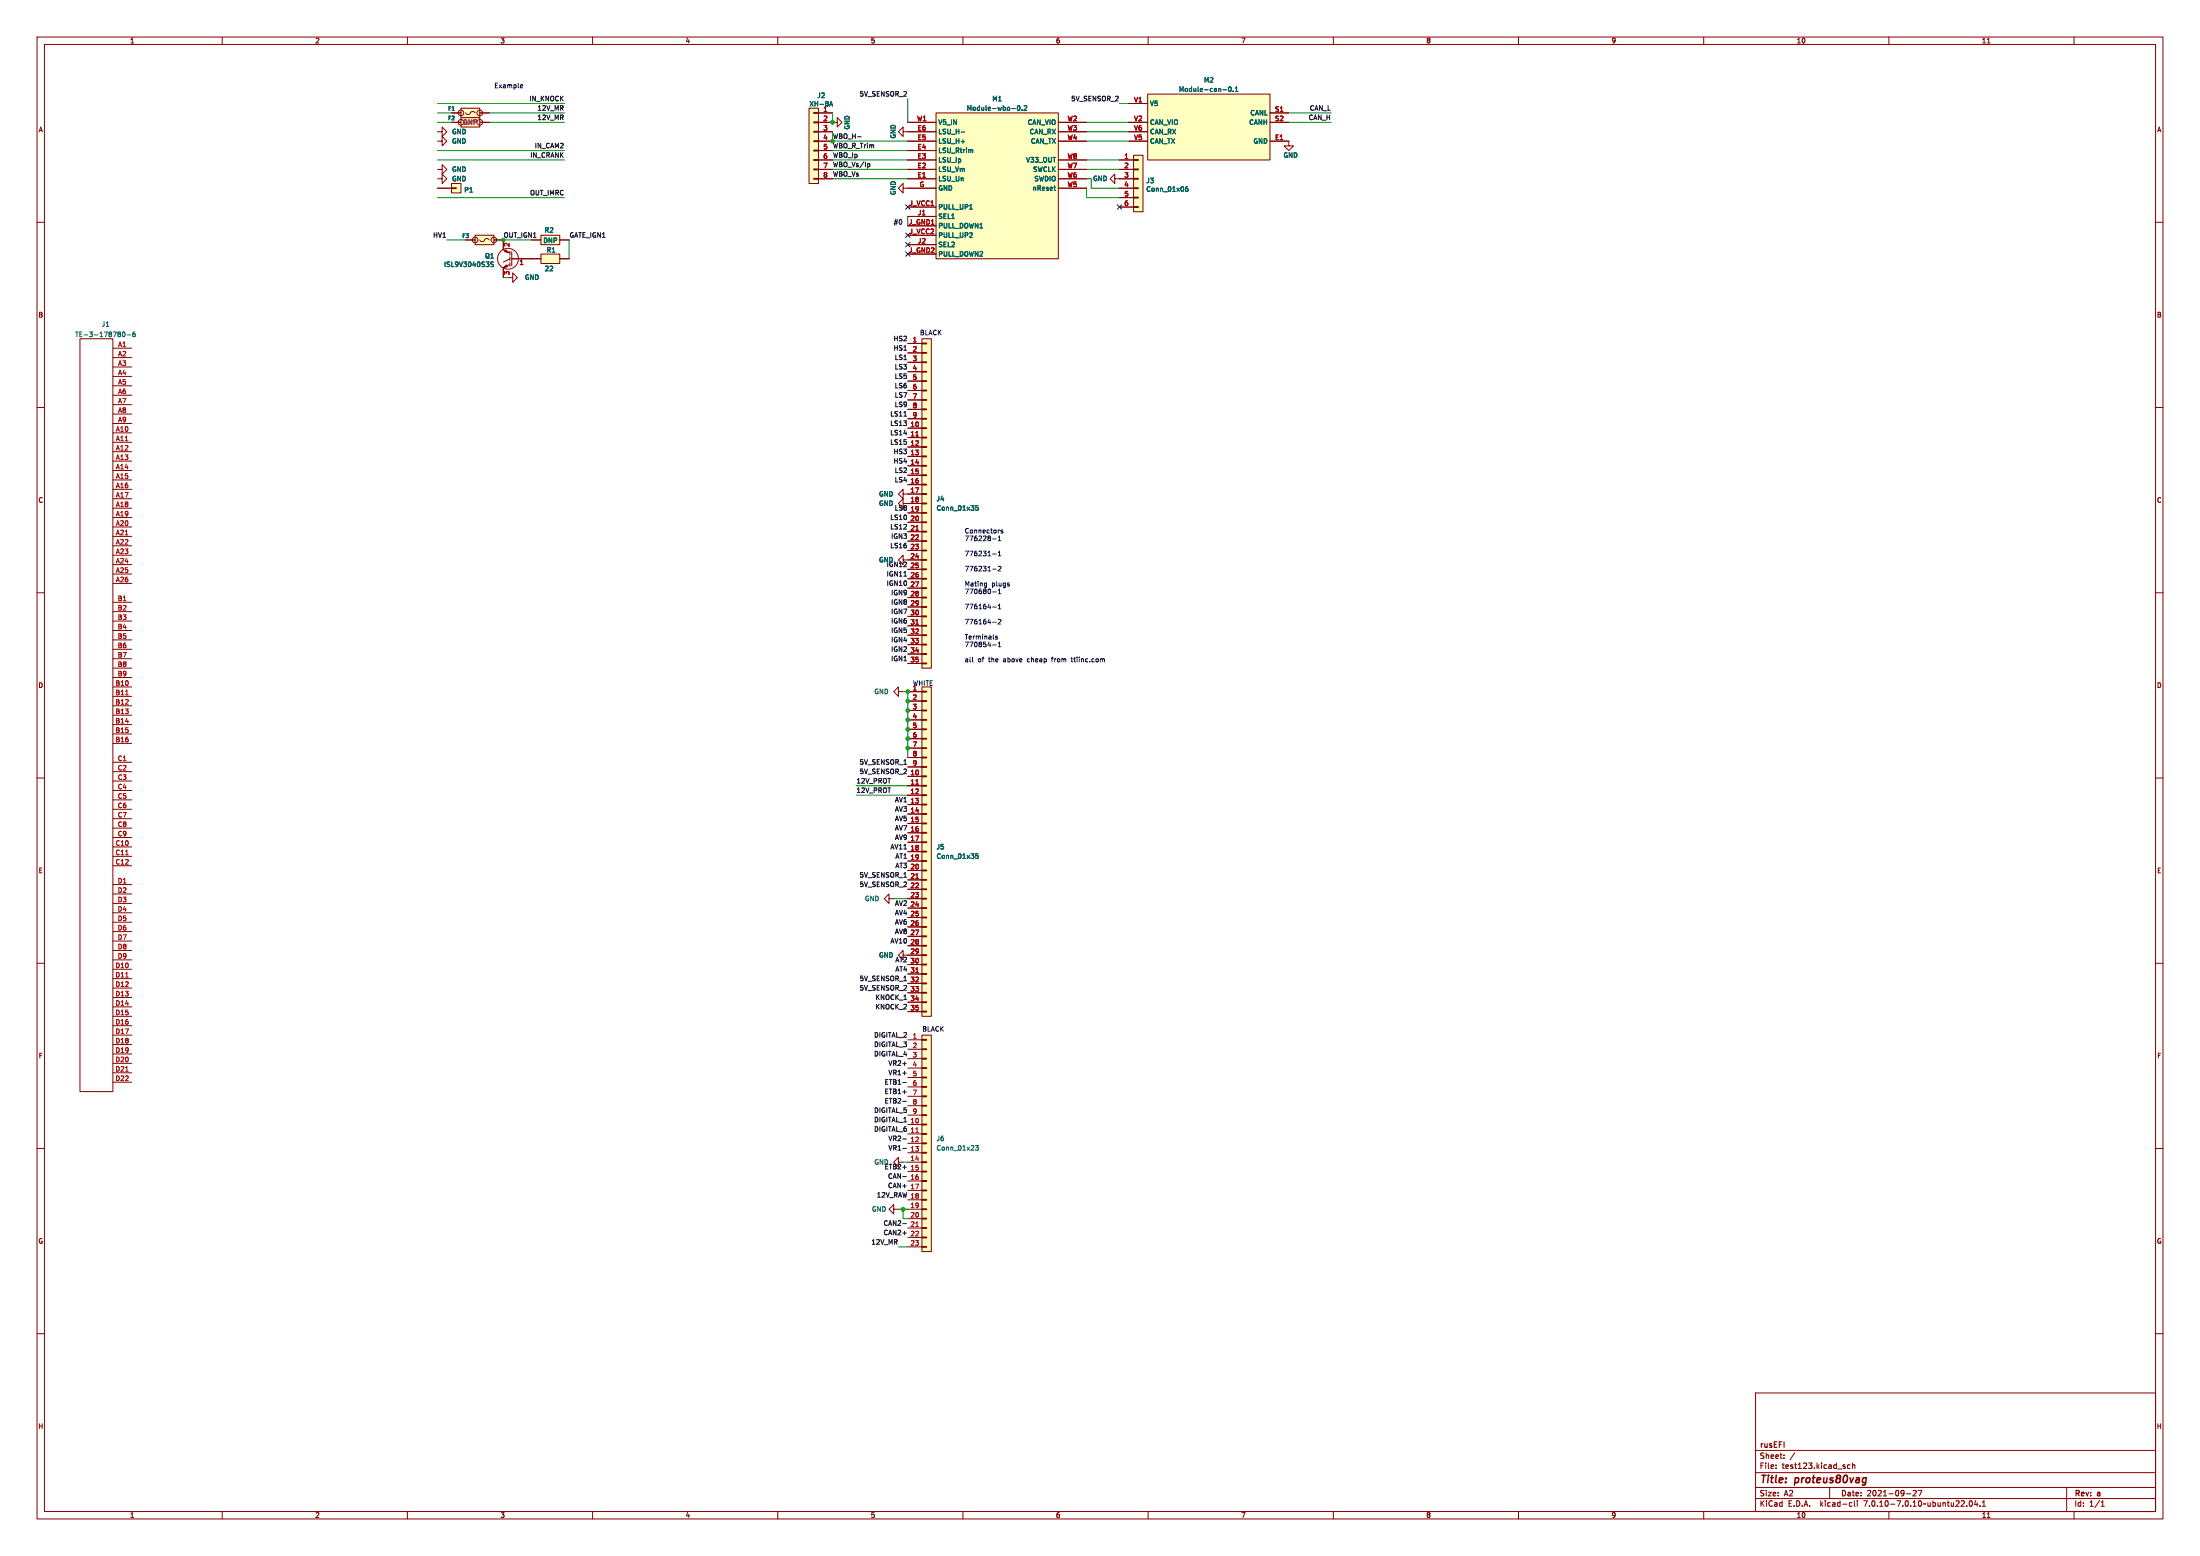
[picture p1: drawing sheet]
<svg xmlns="http://www.w3.org/2000/svg" width="594mm" height="420mm" viewBox="0 0 594 420" stroke-linecap="round" stroke-linejoin="round" font-family="sans-serif">
<g fill="none" stroke="#840000" stroke-width=".27">
<path d="M10 10h574v400h-574zM12 12h570v396h-570zM60 10v2M110 10v2M160 10v2M210 10v2M260 10v2M310 10v2M360 10v2M410 10v2M460 10v2M510 10v2"/>
<path d="M536.6 11.6h.7M560 10v2M118.1 35.6h1.3v-1.3l1.2 1.3-1.2 1.2v-1.2M118.1 38.1h1.3v-1.3l1.2 1.3-1.2 1.3v-1.3M121.9 30.5h2.6M121.9 33h2.6M124.5 29.2h5v2.6h-5zM124.5 31.8h5v2.5h-5zM125.7 30.5l.6 .4 .5-.1 .7-.7 .5 .1 .3 .3M129.5 30.5h2.6M129.5 33h2.6M218.4 29.2h2.6v20.3h-2.6z"/>
<path d="M219.7 38h1.3v.2h-1.3zM219.7 35.4h1.3v.3h-1.3zM219.7 32.9h1.3v.2h-1.3zM219.7 30.4h1.3v.2h-1.3zM221 33h5.1v1.3l1.2-1.3-1.2-1.2v1.2M221 30.5h3.8M221 35.6h3.8M221 38.1h3.8M243.8 35.6v1.2l-1.2-1.2 1.2-1.3v1.3h8.9M245.1 33h7.6M245.1 38.1h7.6M252.7 30.5h33v39.4h-33z"/>
<path d="M285.7 33h7.7M285.7 35.6h7.7M285.7 38.1h7.7M304.8 33h5.1M304.8 35.6h5.1M304.8 38.1h5.1M304.8 27.9h5.1M309.9 25.4h33v17.8h-33zM342.9 38.1h5.1v1.3h1.2l-1.2 1.2-1.3-1.2h1.3M342.9 30.5h5.1M342.9 33h5.1M10 60h2"/>
<path d="M118.1 48.3h1.3v-1.3l1.2 1.3-1.2 1.2v-1.2M118.1 45.7h1.3v-1.2l1.2 1.2-1.2 1.3v-1.3M118.1 50.8h3.8M121.9 50.7h1.3v.2h-1.3zM121.9 49.5h2.6v2.6h-2.6zM219.7 48.1h1.3v.3h-1.3zM219.7 45.6h1.3v.2h-1.3zM219.7 43.1h1.3v.2h-1.3zM219.7 40.5h1.3v.3h-1.3zM221 40.6h3.8M221 43.2h3.8M221 45.7h3.8"/>
<path d="M221 48.3h3.8M243.8 50.8v1.3l-1.2-1.3 1.2-1.3v1.3h8.9M245.1 40.6h7.6M245.1 43.2h7.6M245.1 45.7h7.6M245.1 48.3h7.6M245.1 58.4h7.6M245.1 55.9h7.6M285.7 43.2h7.7M285.7 45.7h7.7M285.7 48.3h7.7M285.7 50.8h7.7"/>
<path d="M301 48.3v1.2l-1.3-1.2 1.3-1.3v1.3h5.1M302.3 43.2h3.8M302.3 45.7h3.8M302.3 50.8h3.8M302.3 55.9h3.8M302.3 53.3h3.8M306.1 55.8h1.2v.2h-1.2zM306.1 53.2h1.2v.3h-1.2zM306.1 50.7h1.2v.2h-1.2zM306.1 48.1h1.2v.3h-1.2zM306.1 45.6h1.2v.2h-1.2zM306.1 43.1h1.2v.2h-1.2z"/>
<path d="M306.1 41.9h2.5v15.3h-2.5zM582 60h2M125.7 64.8h2.6M128.3 63.5h5v2.5h-5zM129.5 64.8l.7 .4 .4-.1 .7-.7h.5l.3 .4M133.3 64.8h2.6v2.5M135.9 67.4l1.8 .9M135.9 72.4v2.5M137.2 74.9h1.2v-1.2l1.3 1.2-1.3 1.3v-1.3M137.7 67.8v1M137.7 69.3v1.1M137.7 70.9v1"/>
<path d="M137.7 71.4l-1.8 .9M137.7 69.9l-1.8 .8M138.2 67.9v3.9M138.2 69.9h7.8M143.5 64.8h2.5M146 68.6h5.1v2.5h-5.1zM146 63.5h5.1v2.5h-5.1zM151.1 69.9h2.6M151.1 64.8h2.6M245.1 66h7.6M245.1 61h7.6M245.1 68.6h7.6"/>
<path d="M245.1 63.5h7.6M21.6 91.4h8.9v203.2h-8.9zM30.5 94h5.1M30.5 96.5h5.1M30.5 99.1h5.1M245.1 92.7h3.8M245.1 95.3h3.8M245.1 97.8h3.8M248.9 97.7h1.3v.2h-1.3zM248.9 95.1h1.3v.3h-1.3zM248.9 92.6h1.3v.2h-1.3zM248.9 91.4h2.6v88.9h-2.6z"/>
<path d="M10 110h2M30.5 116.8h5.1M30.5 119.4h5.1M30.5 101.6h5.1M30.5 104.1h5.1M30.5 106.7h5.1M30.5 109.2h5.1M30.5 111.8h5.1M30.5 114.3h5.1M245.1 115.6h3.8M245.1 118.1h3.8M245.1 100.3h3.8"/>
<path d="M245.1 102.9h3.8M245.1 105.4h3.8M245.1 108h3.8M245.1 110.5h3.8M245.1 113h3.8M248.9 118h1.3v.2h-1.3zM248.9 115.4h1.3v.3h-1.3zM248.9 112.9h1.3v.3h-1.3zM248.9 110.4h1.3v.2h-1.3zM248.9 107.8h1.3v.3h-1.3zM248.9 105.3h1.3v.2h-1.3zM248.9 102.7h1.3v.3h-1.3z"/>
<path d="M248.9 100.2h1.3v.3h-1.3zM582 110h2M30.5 121.9h5.1M30.5 124.5h5.1M30.5 127h5.1M30.5 129.5h5.1M30.5 132.1h5.1M30.5 134.6h5.1M30.5 137.2h5.1M30.5 139.7h5.1M243.8 135.9v-1.3l-1.2 1.3 1.2 1.3v-1.3h5.1M243.8 133.4v-1.3l-1.2 1.3 1.2 1.2v-1.2h5.1"/>
<path d="M245.1 120.7h3.8M245.1 123.2h3.8M245.1 125.7h3.8M245.1 128.3h3.8M245.1 130.8h3.8M245.1 138.4h3.8M248.9 138.3h1.3v.3h-1.3zM248.9 135.8h1.3v.2h-1.3zM248.9 133.2h1.3v.3h-1.3zM248.9 130.7h1.3v.2h-1.3zM248.9 128.1h1.3v.3h-1.3zM248.9 125.6h1.3v.3h-1.3z"/>
<path d="M248.9 123.1h1.3v.2h-1.3zM248.9 120.5h1.3v.3h-1.3zM10 160h2M30.5 142.2h5.1M30.5 144.8h5.1M30.5 147.3h5.1M30.5 149.9h5.1M30.5 152.4h5.1M30.5 154.9h5.1M30.5 157.5h5.1M243.8 151.1v-1.2l-1.2 1.2 1.2 1.3v-1.3h5.1M245.1 141h3.8"/>
<path d="M245.1 143.5h3.8M245.1 146.1h3.8M245.1 148.6h3.8M245.1 153.7h3.8M245.1 156.2h3.8M245.1 158.8h3.8M248.9 158.6h1.3v.3h-1.3zM248.9 156.1h1.3v.2h-1.3zM248.9 153.5h1.3v.3h-1.3zM248.9 151h1.3v.3h-1.3zM248.9 148.5h1.3v.2h-1.3zM248.9 145.9h1.3v.3h-1.3z"/>
<path d="M248.9 143.4h1.3v.2h-1.3zM248.9 140.8h1.3v.3h-1.3zM582 160h2M30.5 162.6h5.1M30.5 165.1h5.1M30.5 167.6h5.1M30.5 170.2h5.1M30.5 172.7h5.1M30.5 175.3h5.1M30.5 177.8h5.1M245.1 161.3h3.8M245.1 163.8h3.8"/>
<path d="M245.1 166.4h3.8M245.1 168.9h3.8M245.1 171.5h3.8M245.1 174h3.8M245.1 176.5h3.8M245.1 179.1h3.8M248.9 178.9h1.3v.3h-1.3zM248.9 176.4h1.3v.3h-1.3zM248.9 173.9h1.3v.2h-1.3zM248.9 171.3h1.3v.3h-1.3zM248.9 168.8h1.3v.2h-1.3zM248.9 166.2h1.3v.3h-1.3z"/>
<path d="M248.9 163.7h1.3v.3h-1.3zM248.9 161.2h1.3v.2h-1.3zM30.5 185.4h5.1M30.5 188h5.1M30.5 190.5h5.1M30.5 193h5.1M30.5 195.6h5.1M30.5 198.1h5.1M30.5 180.3h5.1M30.5 182.9h5.1M242.6 186.7v-1.3l-1.3 1.3 1.3 1.3v-1.3h1.2M245.1 186.7h3.8"/>
<path d="M245.1 189.2h3.8M245.1 191.8h3.8M245.1 194.3h3.8M245.1 196.9h3.8M245.1 199.4h3.8M248.9 199.3h1.3v.2h-1.3zM248.9 196.7h1.3v.3h-1.3zM248.9 194.2h1.3v.2h-1.3zM248.9 191.6h1.3v.3h-1.3zM248.9 189.1h1.3v.3h-1.3zM248.9 186.6h1.3v.2h-1.3zM248.9 185.4h2.6v88.9h-2.6z"/>
<path d="M10 210h2M30.5 200.7h5.1M30.5 205.7h5.1M30.5 208.3h5.1M30.5 210.8h5.1M30.5 213.4h5.1M30.5 215.9h5.1M30.5 218.4h5.1M245.1 209.6h3.8M245.1 212.1h3.8M245.1 214.6h3.8M245.1 217.2h3.8"/>
<path d="M245.1 219.7h3.8M245.1 201.9h3.8M245.1 204.5h3.8M245.1 207h3.8M248.9 219.6h1.3v.2h-1.3zM248.9 217h1.3v.3h-1.3zM248.9 214.5h1.3v.3h-1.3zM248.9 212h1.3v.2h-1.3zM248.9 209.4h1.3v.3h-1.3zM248.9 206.9h1.3v.2h-1.3zM248.9 204.3h1.3v.3h-1.3zM248.9 201.8h1.3v.3h-1.3z"/>
<path d="M582 210h2M30.5 228.6h5.1M30.5 231.1h5.1M30.5 233.7h5.1M30.5 221h5.1M30.5 223.5h5.1M30.5 226.1h5.1M30.5 238.8h5.1M245.1 222.3h3.8M245.1 224.8h3.8M245.1 227.3h3.8M245.1 229.9h3.8"/>
<path d="M245.1 232.4h3.8M245.1 235h3.8M245.1 237.5h3.8M248.9 239.9h1.3v.3h-1.3zM248.9 237.4h1.3v.2h-1.3zM248.9 234.8h1.3v.3h-1.3zM248.9 232.3h1.3v.2h-1.3zM248.9 229.7h1.3v.3h-1.3zM248.9 227.2h1.3v.3h-1.3zM248.9 224.7h1.3v.2h-1.3zM248.9 222.1h1.3v.3h-1.3zM10 260h2"/>
<path d="M30.5 241.3h5.1M30.5 243.8h5.1M30.5 246.4h5.1M30.5 248.9h5.1M30.5 251.5h5.1M30.5 254h5.1M30.5 256.5h5.1M30.5 259.1h5.1M240 242.6v-1.3l-1.2 1.3 1.2 1.2v-1.2h1.3M243.8 257.8v-1.3l-1.2 1.3 1.2 1.3v-1.3h5.1M245.1 240h3.8M245.1 242.6h3.8"/>
<path d="M245.1 245.1h3.8M245.1 247.7h3.8M245.1 250.2h3.8M245.1 252.7h3.8M245.1 255.3h3.8M248.9 257.7h1.3v.2h-1.3zM248.9 255.1h1.3v.3h-1.3zM248.9 252.6h1.3v.3h-1.3zM248.9 250.1h1.3v.2h-1.3zM248.9 247.5h1.3v.3h-1.3zM248.9 245h1.3v.2h-1.3zM248.9 242.4h1.3v.3h-1.3z"/>
<path d="M582 260h2M30.5 261.6h5.1M30.5 264.2h5.1M30.5 266.7h5.1M30.5 269.2h5.1M30.5 271.8h5.1M30.5 274.3h5.1M30.5 276.9h5.1M30.5 279.4h5.1M245.1 260.4h3.8M245.1 262.9h3.8M245.1 265.4h3.8"/>
<path d="M245.1 268h3.8M245.1 270.5h3.8M245.1 273.1h3.8M248.9 272.9h1.3v.3h-1.3zM248.9 270.4h1.3v.2h-1.3zM248.9 267.8h1.3v.3h-1.3zM248.9 265.3h1.3v.3h-1.3zM248.9 262.8h1.3v.2h-1.3zM248.9 260.2h1.3v.3h-1.3zM248.9 279.4h2.6v58.4h-2.6zM30.5 281.9h5.1M30.5 284.5h5.1"/>
<path d="M30.5 287h5.1M30.5 289.6h5.1M30.5 292.1h5.1M245.1 280.7h3.8M245.1 283.2h3.8M245.1 285.8h3.8M245.1 288.3h3.8M245.1 290.8h3.8M245.1 293.4h3.8M245.1 295.9h3.8M245.1 298.5h3.8M248.9 298.3h1.3v.3h-1.3z"/>
<path d="M248.9 295.8h1.3v.2h-1.3zM248.9 293.2h1.3v.3h-1.3zM248.9 290.7h1.3v.3h-1.3zM248.9 288.2h1.3v.2h-1.3zM248.9 285.6h1.3v.3h-1.3zM248.9 283.1h1.3v.2h-1.3zM248.9 280.5h1.3v.3h-1.3zM10 310h2M242.6 313.7v-1.3l-1.3 1.3 1.3 1.3v-1.3h1.2M245.1 303.5h3.8M245.1 306.1h3.8M245.1 308.6h3.8"/>
<path d="M245.1 311.2h3.8M245.1 313.7h3.8M245.1 316.2h3.8M245.1 318.8h3.8M245.1 301h3.8M248.9 318.6h1.3v.3h-1.3zM248.9 316.1h1.3v.3h-1.3zM248.9 313.6h1.3v.2h-1.3zM248.9 311h1.3v.3h-1.3zM248.9 308.5h1.3v.2h-1.3zM248.9 305.9h1.3v.3h-1.3zM248.9 303.4h1.3v.3h-1.3z"/>
<path d="M248.9 300.9h1.3v.2h-1.3zM582 310h2M241.3 326.4v-1.3l-1.3 1.3 1.3 1.3v-1.3h1.3M245.1 321.3h3.8M245.1 323.9h3.8M245.1 326.4h3.8M245.1 328.9h3.8M245.1 331.5h3.8M245.1 334h3.8M245.1 336.6h3.8M248.9 336.4h1.3v.3h-1.3zM248.9 333.9h1.3v.2h-1.3z"/>
<path d="M248.9 331.3h1.3v.3h-1.3zM248.9 328.8h1.3v.3h-1.3zM248.9 326.3h1.3v.2h-1.3zM248.9 323.7h1.3v.3h-1.3zM248.9 321.2h1.3v.2h-1.3zM10 360h2M474 376h108v32h-108zM582 360h2M474 397.5h108M474 391.5h108M479.5 396.2v.2M479.5 395.4v.2"/>
<path d="M481.7 393.5v.2M481.7 392.7v.2M484.6 392.1l-1.3 1.9M499.5 395.4h-.4l-.3 .3 .2 .6h.5M500.2 395.5l.5-.1 .1 1M500.2 394.9v1.5M60 408v2M110 408v2M160 408v2M210 408v2M260 408v2M310 408v2"/>
<path d="M360 408v2M410 408v2M460 408v2M474 404.5h108M474 401.5h108M494 401.5v3M499.6 405.6h.4M500 406.5l-.4 .1M500.7 405.1v1.3l.2 .2M501.5 405.1v.1M501.5 405.6v1M510 408v2"/>
<path d="M514.7 403.2h1.2M516.5 402.4l.6-.1 .3 .4-.9 1.1h.9M517.9 402.3h1l-.7 1.5M531 406.4v.2M531.8 405.2l.2-.1a.8 .8 0 0 1 .6 .7 .8 .8 0 0 1-.6 .8l-.3-.6zM533.5 405l-.4 1.1h.9M533.8 405.6v1M534.6 406.4v.2M535.2 406.6h.9M535.2 405.5l.5-.4v1.5M536.6 409.6h.7M558 401.5v6.5"/>
<path d="M560 408v2M567.3 406.6h.9M567.3 405.5l.4-.4v1.5"/>
<circle cx="124.5" cy="30.5" r=".76"/>
<circle cx="124.5" cy="33" r=".76"/>
<circle cx="129.5" cy="30.5" r=".76"/>
<circle cx="129.5" cy="33" r=".76"/>
<circle cx="128.3" cy="64.8" r=".76"/>
<circle cx="133.4" cy="64.8" r=".76"/>
<circle cx="137.2" cy="69.8" r="2.82"/>
</g>
<g fill="#ffffc2" stroke="#ffffc2" stroke-width=".27">
<path d="M248.9 91.4h2.6v88.9h-2.6z"/>
<path d="M218.4 29.2h2.6v20.3h-2.6z"/>
<path d="M252.7 30.5h33v39.4h-33z"/>
<path d="M309.9 25.4h33v17.8h-33z"/>
<path d="M248.9 185.4h2.6v88.9h-2.6z"/>
<path d="M306.1 41.9h2.5v15.3h-2.5z"/>
<path d="M248.9 279.4h2.6v58.4h-2.6z"/>
<path d="M124.5 29.2h5v2.6h-5z"/>
<path d="M128.3 63.5h5v2.5h-5z"/>
<path d="M121.9 49.5h2.6v2.6h-2.6z"/>
<path d="M146 68.6h5.1v2.5h-5.1z"/>
<path d="M146 63.5h5.1v2.5h-5.1z"/>
<path d="M124.5 31.8h5v2.5h-5z"/>
</g>
<path d="M247.3 117.7h.7M247.3 143.1h.7M247.3 168.5h.7M33.9 187.5h.7M247.3 211.7h.7M33.9 230.7h.7M247.3 237.1h.7M33.9 263.7h.7M247.3 262.5h.7M33.9 289.1h.7M247.3 305.7h.7M247.3 331.1h.7" fill="none" stroke="#a90000" stroke-width=".27"/>
<g fill="none" stroke="#006464" stroke-width=".27">
<path d="M224 28.7l.4-1.3 .4 1.3M224.1 28.3h.6M259.5 35.7h1M273.2 29.3h.9M274.8 28.6l.2-.1a.62 .62 0 0 1 .4 .7 .62 .62 0 0 1-.5 .5l-.2-.4zM276 29.7v.1M276.5 28.6l.5-.1 .2 .4-.8 .9h.8M330.2 24.2h1M331.8 23.6l.2-.2a.62 .62 0 0 1 .5 .7 .62 .62 0 0 1-.6 .5l-.2-.4zM333 24.6v.1M333.5 24.7h.8M333.5 23.8l.4-.4v1.3"/>
<path d="M261.8 56.5h.7M262.3 40.4l.4 .2v.6M284.5 50.5h.5M284.8 51.3l.2 .1M320.7 50.4l-.6 .3v.7l.2 .2 .4-.1v-.6h-.4l-.2 .2M133.2 70.8h-.6a.53 .53 0 0 0 .6 .7l-.1 .4h-.6M33.2 89.7l.1-.1a.62 .62 0 0 1 .5 .7 .62 .62 0 0 1-.6 .5l-.2-.4zM33.6 90.8h.1M34.3 90.4h1M36.4 89.6l-.5 .3-.1 .7 .3 .3 .4-.1-.1-.6-.3-.1-.3 .2M264.1 136.5h-.6l-.1 .6 .6-.1 .1 .6h-.7M264.1 230.4h-.6l-.1 .7 .6-.1 .1 .6h-.7"/>
<path d="M263.4 309.2h.7l-.4 .5 .4 .1v.5M263.4 310.3l.6 .1M264.1 310.3l-.1 .1"/>
</g>
<g fill="#840000" stroke="#840000" stroke-width=".27">
<path d="M135.9 72.3l.9-.8 .2 .5z"/>
<path d="M136.5 67.4l.9 .8-1.1-.3z"/>
</g>
<path d="M231.5 36.9h1M234.4 44.2l.5 .2-.1 .5-.4 .1M244 112.3h.8M244 155.5h.8M243.7 292.2h1M243.7 297.3h1M243.7 307.4h1M243.7 310h1M243.7 317.6h1M243.7 330.3h1" fill="none" stroke="#0f0f0f" stroke-width=".27"/>
<g fill="none" stroke="#0000c2" stroke-width=".27">
<path d="M140.7 22.9h.4v.3l-.6 .1M141.1 23.7h-.4M266 157.4h.4M266.4 157.4l-.1 1.2M266.4 158.1l-.4 .1M268 145.5h1M268 149.5h1M268 153.6h1M268 159.8h1M269.5 153l.5-.2 .2 .4-.7 .9h.7M269.5 145.9h.7M269.5 145l.4-.3v1.2"/>
<path d="M269.5 149.1l.4-.3v1.2M269.5 150h.7M269.9 159v1.3M270.7 143.1l-.5 .1 .5 .3v.3h-.5M272.5 157.8v.3M262.6 178.5l.1 .2M268 163.9h1M268 167.9h1M268 174.1h1M269.3 171.7l-.5 .2 .5 .3v.3h-.5M269.5 167.3l.5-.1 .2 .3-.7 .9h.7M269.5 163.4l.4-.3v1.2"/>
<path d="M269.5 173.7l.4-.4v1.3M269.5 160.3h.7M269.5 164.3h.7M269.5 174.6h.7M283.9 177.8h.4M284.1 177.4l-.1 1.3M289.2 177.8h.5M289.4 177.4v1.1l.3 .2M298.1 177.9l.1 .8"/>
</g>
<g fill="none" stroke="#009600" stroke-width=".27">
<path d="M118.1 27.9h34.3M118.1 30.5h3.8M118.1 33h3.8M132.1 30.5h20.3M132.1 33h20.3M224.8 30.5v2.5M224.8 35.6v2.5h20.3M245.1 26.7v6.3M293.4 33h11.4M293.4 35.6h11.4M293.4 38.1h11.4M302.3 27.9h2.5"/>
<path d="M348 30.5h11.4M348 33h11.4M118.1 40.6h34.3M118.1 43.2h34.3M118.1 53.3h34.3M224.8 45.7h20.3M224.8 40.6h20.3M224.8 43.2h20.3M224.8 48.3h20.3M245.1 58.4v2.6M293.4 45.7h8.9M293.4 43.2h8.9"/>
<path d="M293.4 50.8v2.5h8.9M293.4 48.3h1.2v2.5h7.7M120.6 64.8h5.1M135.9 64.8h7.6M135.9 74.9h1.3M153.7 64.8v5.1M243.8 186.7h1.3v17.8M231.1 212.1h14M231.1 214.6h14M241.3 242.6h3.8M243.8 313.7h1.3M242.6 326.4h2.5"/>
<path d="M242.6 336.6h2.5M243.8 326.4v2.5h1.3"/>
</g>
<path d="M244.5 55.3l1.2 1.2M245.7 55.3l-1.2 1.2M301.7 55.3l1.2 1.2M302.9 55.3l-1.2 1.2M244.5 62.9l1.2 1.2M244.5 65.4l1.2 1.2M244.5 68l1.2 1.2M245.7 62.9l-1.2 1.2M245.7 65.4l-1.2 1.2M245.7 68l-1.2 1.2" fill="none" stroke="#000084" stroke-width=".27"/>
<g fill="#009600" stroke="#009600" stroke-width=".27">
<circle cx="245.1" cy="186.7" r=".51"/>
<circle cx="245.1" cy="189.2" r=".51"/>
<circle cx="243.8" cy="326.4" r=".51"/>
<circle cx="245.1" cy="194.3" r=".51"/>
<circle cx="245.1" cy="196.9" r=".51"/>
<circle cx="245.1" cy="201.9" r=".51"/>
<circle cx="245.1" cy="199.4" r=".51"/>
<circle cx="245.1" cy="191.8" r=".51"/>
<circle cx="224.8" cy="33" r=".51"/>
<circle cx="224.8" cy="38.1" r=".51"/>
<circle cx="135.9" cy="64.8" r=".46"/>
</g>
<g font-size="2.8" fill="#840000">
<text x="475" y="400.9">Title:</text>
<text x="484.7" y="400.9">proteus80vag</text>
</g>
<g font-size="2.1" fill="#840000">
<text x="475" y="394">Sheet:</text>
<text x="475" y="391.2">rusEFI</text>
<text x="475" y="396.7">File:</text>
<text x="481.1" y="396.7">test123.kicad_sch</text>
<text x="475" y="406.9">KiCad</text>
<text x="475" y="404.1">Size:</text>
<text x="481.7" y="404.1">A2</text>
<text x="482.7" y="406.9">E.D.A.</text>
<text x="491.6" y="406.9">kicad-cli</text>
<text x="497" y="404.1">Date:</text>
<text x="503.5" y="406.9">7.0.10-7.0.10~ubuntu22.04.1</text>
<text x="504" y="404.1">2021-09-27</text>
<text x="560" y="404.3">Rev:</text>
<text x="560" y="406.9">Id:</text>
<text x="564.1" y="406.9">1/1</text>
<text x="566.4" y="404.3">a</text>
</g>
<g font-size="1.8" fill="#840000">
<text x="35" y="11.9">1</text>
<text x="85" y="11.9">2</text>
<text x="135" y="11.9">3</text>
<text x="185" y="11.9">4</text>
<text x="235" y="11.9">5</text>
<text x="285" y="11.9">6</text>
<text x="335" y="11.9">7</text>
<text x="385" y="11.9">8</text>
<text x="435" y="11.9">9</text>
<text x="485" y="11.9">10</text>
<text x="535" y="11.9">11</text>
<text x="10.3" y="35.9">A</text>
<text x="582.3" y="35.9">A</text>
<text x="10.3" y="85.9">B</text>
<text x="582.3" y="85.9">B</text>
<text x="10.3" y="135.9">C</text>
<text x="582.3" y="135.9">C</text>
<text x="10.3" y="185.9">D</text>
<text x="582.3" y="185.9">D</text>
<text x="10.3" y="235.9">E</text>
<text x="582.3" y="235.9">E</text>
<text x="10.3" y="285.9">F</text>
<text x="582.3" y="285.9">F</text>
<text x="10.3" y="335.9">G</text>
<text x="582.3" y="335.9">G</text>
<text x="10.2" y="385.9">H</text>
<text x="582.2" y="385.9">H</text>
<text x="35" y="409.9">1</text>
<text x="85" y="409.9">2</text>
<text x="135" y="409.9">3</text>
<text x="185" y="409.9">4</text>
<text x="235" y="409.9">5</text>
<text x="285" y="409.9">6</text>
<text x="335" y="409.9">7</text>
<text x="385" y="409.9">8</text>
<text x="435" y="409.9">9</text>
<text x="485" y="409.9">10</text>
<text x="535" y="409.9">11</text>
</g>
<g font-size="1.8" fill="#0000c2">
<text x="133.3" y="23.9">Example</text>
<text x="241.2" y="60.7">#0</text>
<text x="248.3" y="90.6">BLACK</text>
<text x="260.3" y="144.1">Connectors</text>
<text x="260.3" y="146.1">776228-1</text>
<text x="260.3" y="150.2">776231-1</text>
<text x="260.3" y="154.3">776231-2</text>
<text x="260.3" y="158.4">Mating</text>
<text x="260.3" y="160.4">770680-1</text>
<text x="267.7" y="158.4">plugs</text>
<text x="260.3" y="164.5">776164-1</text>
<text x="260.3" y="168.6">776164-2</text>
<text x="260.3" y="172.7">Terminals</text>
<text x="260.3" y="174.7">770854-1</text>
<text x="260.3" y="178.8">all</text>
<text x="264" y="178.8">of</text>
<text x="267" y="178.8">the</text>
<text x="271.2" y="178.8">above</text>
<text x="277.9" y="178.8">cheap</text>
<text x="284.6" y="178.8">from</text>
<text x="290.2" y="178.8">ttiinc.com</text>
<text x="246.4" y="185.2">WHITE</text>
<text x="248.9" y="278.5">BLACK</text>
</g>
<g font-size="1.8" fill="#006464">
<text x="325" y="22.5">M2</text>
<text x="218.4" y="28.9">XH-8A</text>
<text x="220.6" y="26.6">J2</text>
<text x="267.8" y="27.5">M1</text>
<text x="310.4" y="28.8">V5</text>
<text x="318.2" y="25">Module-can-0.1</text>
<text x="229.6" y="35.1" transform="rotate(-90 229.6 35.1)">GND</text>
<text x="253.2" y="33.9">V5_IN</text>
<text x="260.9" y="30.1">Module-wbo-0.2</text>
<text x="277.4" y="33.9">CAN_VIO</text>
<text x="310.4" y="33.9">CAN_VIO</text>
<text x="337.2" y="33.9">CANH</text>
<text x="337.5" y="31.3">CANL</text>
<text x="121.9" y="36.4">GND</text>
<text x="121.9" y="39">GND</text>
<text x="242" y="37.5" transform="rotate(-90 242 37.5)">GND</text>
<text x="253.2" y="41.5">LSU_Rtrim</text>
<text x="253.2" y="39">LSU_H+</text>
<text x="253.2" y="36.4">LSU_H-</text>
<text x="277.9" y="36.4">CAN_RX</text>
<text x="278.2" y="39">CAN_TX</text>
<text x="310.4" y="39">CAN_TX</text>
<text x="310.4" y="36.4">CAN_RX</text>
<text x="338.3" y="39">GND</text>
<text x="121.9" y="46.6">GND</text>
<text x="253.2" y="46.6">LSU_Vm</text>
<text x="253.2" y="44">LSU_Ip</text>
<text x="276.9" y="44">V33_OUT</text>
<text x="278.8" y="46.6">SWCLK</text>
<text x="346.4" y="42.8">GND</text>
<text x="121.9" y="49.1">GND</text>
<text x="125.2" y="52.1">P1</text>
<text x="242" y="52.8" transform="rotate(-90 242 52.8)">GND</text>
<text x="253.2" y="49.1">LSU_Un</text>
<text x="253.2" y="51.7">GND</text>
<text x="278.7" y="51.7">nReset</text>
<text x="279.2" y="49.1">SWDIO</text>
<text x="295" y="49.1">GND</text>
<text x="309.4" y="49.6">J3</text>
<text x="309.4" y="51.9">Conn_01x06</text>
<text x="253.2" y="59.3">SEL1</text>
<text x="253.2" y="56.7">PULL_UP1</text>
<text x="146.6" y="65.8">DNP</text>
<text x="146.9" y="63">R2</text>
<text x="253.2" y="61.8">PULL_DOWN1</text>
<text x="253.2" y="64.4">PULL_UP2</text>
<text x="130.8" y="70">Q1</text>
<text x="147.5" y="68.4">R1</text>
<text x="253.2" y="66.9">SEL2</text>
<text x="253.2" y="69.4">PULL_DOWN2</text>
<text x="119.8" y="72.3">ISL9V3040S3S</text>
<text x="141.6" y="75.7">GND</text>
<text x="147" y="73.4">22</text>
<text x="27.3" y="88.4">J1</text>
<text x="20.2" y="91.2">TE-3-178780-6</text>
<text x="237.2" y="136.8">GND</text>
<text x="237.2" y="134.2">GND</text>
<text x="252.7" y="135.5">J4</text>
<text x="252.7" y="138">Conn_01x35</text>
<text x="237.2" y="152">GND</text>
<text x="235.9" y="187.6">GND</text>
<text x="252.7" y="229.5">J5</text>
<text x="252.7" y="232">Conn_01x35</text>
<text x="233.4" y="243.4">GND</text>
<text x="237.2" y="258.7">GND</text>
<text x="252.7" y="308.2">J6</text>
<text x="252.7" y="310.7">Conn_01x23</text>
<text x="235.3" y="327.3">GND</text>
</g>
<g font-size="1.8" fill="#0f0f0f">
<text x="142.8" y="27.4">IN_KNOCK</text>
<text x="145" y="29.9">12V_MR</text>
<text x="232" y="26.1">5V_SENSOR_2</text>
<text x="289.1" y="27.4">5V_SENSOR_2</text>
<text x="353.5" y="29.9">CAN_L</text>
<text x="145" y="32.5">12V_MR</text>
<text x="353.2" y="32.5">CAN_H</text>
<text x="144.3" y="40.1">IN_CAM2</text>
<text x="224.8" y="40.1">WBO_R_Trim</text>
<text x="224.8" y="37.6">WBO_H-</text>
<text x="143.1" y="42.6">IN_CRANK</text>
<text x="224.8" y="42.6">WBO_Ip</text>
<text x="224.8" y="45.2">WBO_Vs/Ip</text>
<text x="224.8" y="47.7">WBO_Vs</text>
<text x="143" y="52.8">OUT_IMRC</text>
<text x="116.8" y="64.2">HV1</text>
<text x="135.9" y="64.2">OUT_IGN1</text>
<text x="153.7" y="64.2">GATE_IGN1</text>
<text x="241.2" y="94.7">HS1</text>
<text x="241.2" y="92.2">HS2</text>
<text x="241.5" y="99.8">LS3</text>
<text x="241.5" y="97.2">LS1</text>
<text x="241.5" y="107.4">LS7</text>
<text x="241.5" y="104.9">LS6</text>
<text x="241.5" y="102.3">LS5</text>
<text x="240.3" y="112.5">LS11</text>
<text x="241.5" y="109.9">LS9</text>
<text x="240.3" y="115">LS13</text>
<text x="240.3" y="117.6">LS14</text>
<text x="240.3" y="120.1">LS15</text>
<text x="241.2" y="125.2">HS4</text>
<text x="241.2" y="122.6">HS3</text>
<text x="241.5" y="130.3">LS4</text>
<text x="241.5" y="127.7">LS2</text>
<text x="241.5" y="137.9">LS8</text>
<text x="240.3" y="143">LS12</text>
<text x="240.3" y="140.4">LS10</text>
<text x="240.3" y="148">LS16</text>
<text x="240.5" y="145.5">IGN3</text>
<text x="239.3" y="153.1">IGN12</text>
<text x="239.3" y="155.7">IGN11</text>
<text x="239.3" y="158.2">IGN10</text>
<text x="240.5" y="160.7">IGN9</text>
<text x="240.5" y="163.3">IGN8</text>
<text x="240.5" y="165.8">IGN7</text>
<text x="240.5" y="168.4">IGN6</text>
<text x="240.5" y="170.9">IGN5</text>
<text x="240.5" y="173.5">IGN4</text>
<text x="240.5" y="178.5">IGN1</text>
<text x="240.5" y="176">IGN2</text>
<text x="232" y="209">5V_SENSOR_2</text>
<text x="232" y="206.5">5V_SENSOR_1</text>
<text x="231.1" y="211.6">12V_PROT</text>
<text x="231.1" y="214.1">12V_PROT</text>
<text x="241.5" y="221.7">AV5</text>
<text x="241.5" y="219.2">AV3</text>
<text x="241.5" y="216.6">AV1</text>
<text x="241.5" y="224.3">AV7</text>
<text x="241.5" y="226.8">AV9</text>
<text x="240.3" y="229.3">AV11</text>
<text x="241.6" y="231.9">AT1</text>
<text x="232" y="239.5">5V_SENSOR_2</text>
<text x="232" y="237">5V_SENSOR_1</text>
<text x="241.6" y="234.4">AT3</text>
<text x="241.5" y="244.6">AV2</text>
<text x="241.5" y="249.7">AV6</text>
<text x="241.5" y="247.1">AV4</text>
<text x="240.3" y="254.7">AV10</text>
<text x="241.5" y="252.2">AV8</text>
<text x="241.6" y="262.4">AT4</text>
<text x="241.6" y="259.8">AT2</text>
<text x="232" y="267.4">5V_SENSOR_2</text>
<text x="232" y="264.9">5V_SENSOR_1</text>
<text x="236.3" y="270">KNOCK_1</text>
<text x="236.3" y="272.5">KNOCK_2</text>
<text x="235.9" y="280.1">DIGITAL_2</text>
<text x="235.9" y="285.2">DIGITAL_4</text>
<text x="235.9" y="282.7">DIGITAL_3</text>
<text x="239.8" y="287.8">VR2+</text>
<text x="238.7" y="292.8">ETB1-</text>
<text x="239.8" y="290.3">VR1+</text>
<text x="238.7" y="295.4">ETB1+</text>
<text x="238.7" y="297.9">ETB2-</text>
<text x="235.9" y="305.5">DIGITAL_6</text>
<text x="235.9" y="300.5">DIGITAL_5</text>
<text x="235.9" y="303">DIGITAL_1</text>
<text x="239.8" y="308.1">VR2-</text>
<text x="239.8" y="310.6">VR1-</text>
<text x="235.9" y="314.6">GND</text>
<text x="238.7" y="315.7">ETB2+</text>
<text x="236.6" y="323.3">12V_RAW 18</text>
<text x="239.6" y="318.2">CAN-</text>
<text x="239.6" y="320.8">CAN+</text>
<text x="238.4" y="330.9">CAN2-</text>
<text x="238.4" y="333.5">CAN2+</text>
<text x="235.2" y="336">12V_MR</text>
</g>
<g font-size="1.8" fill="#a90000">
<text x="306.1" y="27.7">V1</text>
<text x="222.2" y="30.2">1</text>
<text x="222.2" y="32.8">2</text>
<text x="222.2" y="35.3">3</text>
<text x="247.5" y="32.8">W1</text>
<text x="247.6" y="35.3">E6</text>
<text x="288.1" y="32.8">W2</text>
<text x="288.1" y="35.3">W3</text>
<text x="306.1" y="32.8">V2</text>
<text x="306.1" y="35.3">V6</text>
<text x="344.1" y="30.2">S1</text>
<text x="344.1" y="32.8">S2</text>
<text x="222.2" y="37.8">4</text>
<text x="222.2" y="40.4">5</text>
<text x="247.6" y="40.4">E4</text>
<text x="247.6" y="37.8">E5</text>
<text x="288.1" y="37.8">W4</text>
<text x="306.1" y="37.8">V5</text>
<text x="344.2" y="37.8">E1</text>
<text x="222.2" y="42.9">6</text>
<text x="222.2" y="45.5">7</text>
<text x="247.6" y="45.5">E2</text>
<text x="247.6" y="42.9">E3</text>
<text x="288.1" y="45.5">W7</text>
<text x="288.1" y="42.9">W8</text>
<text x="303.5" y="42.9">1</text>
<text x="303.5" y="45.5">2</text>
<text x="222.2" y="48">8</text>
<text x="247.6" y="48">E1</text>
<text x="248.2" y="50.5">G</text>
<text x="288.1" y="50.5">W5</text>
<text x="288.1" y="48">W6</text>
<text x="303.5" y="48">3</text>
<text x="303.5" y="50.5">4</text>
<text x="303.5" y="53.1">5</text>
<text x="245.4" y="55.6">J_VCC1</text>
<text x="247.7" y="58.2">J1</text>
<text x="303.5" y="55.6">6</text>
<text x="245.3" y="60.7">J_GND1</text>
<text x="245.4" y="63.2">J_VCC2</text>
<text x="247.7" y="65.8">J2</text>
<text x="137.9" y="66.7" transform="rotate(-90 137.9 66.7)">2</text>
<text x="140.1" y="71.8">1</text>
<text x="245.3" y="68.3">J_GND2</text>
<text x="137.9" y="74.4" transform="rotate(-90 137.9 74.4)">3</text>
<text x="31.8" y="93.7">A1</text>
<text x="246.3" y="92.5">1</text>
<text x="246.3" y="95">2</text>
<text x="31.8" y="96.3">A2</text>
<text x="31.8" y="98.8">A3</text>
<text x="31.8" y="101.3">A4</text>
<text x="246.3" y="97.5">3</text>
<text x="246.3" y="100.1">4</text>
<text x="31.8" y="103.9">A5</text>
<text x="31.8" y="106.4">A6</text>
<text x="246.3" y="102.6">5</text>
<text x="246.3" y="105.2">6</text>
<text x="246.3" y="107.7">7</text>
<text x="31.8" y="109">A7</text>
<text x="31.8" y="111.5">A8</text>
<text x="246.3" y="110.2">8</text>
<text x="246.3" y="112.8">9</text>
<text x="31.2" y="116.6">A10</text>
<text x="31.2" y="119.1">A11</text>
<text x="31.8" y="114">A9</text>
<text x="245.7" y="115.3">10</text>
<text x="245.7" y="117.9">11</text>
<text x="31.2" y="121.7">A12</text>
<text x="31.2" y="124.2">A13</text>
<text x="245.7" y="120.4">12</text>
<text x="245.7" y="122.9">13</text>
<text x="245.7" y="125.5">14</text>
<text x="31.2" y="126.7">A14</text>
<text x="31.2" y="129.3">A15</text>
<text x="31.2" y="131.8">A16</text>
<text x="245.7" y="128">15</text>
<text x="245.7" y="130.6">16</text>
<text x="31.2" y="134.4">A17</text>
<text x="31.2" y="136.9">A18</text>
<text x="245.7" y="133.1">17</text>
<text x="245.7" y="135.6">18</text>
<text x="31.2" y="139.4">A19</text>
<text x="31.2" y="142">A20</text>
<text x="245.7" y="138.2">19</text>
<text x="245.7" y="140.7">20</text>
<text x="245.7" y="143.3">21</text>
<text x="31.2" y="144.5">A21</text>
<text x="31.2" y="147.1">A22</text>
<text x="31.2" y="149.6">A23</text>
<text x="245.7" y="145.8">22</text>
<text x="245.7" y="148.3">23</text>
<text x="31.2" y="152.1">A24</text>
<text x="31.2" y="154.7">A25</text>
<text x="245.7" y="150.9">24</text>
<text x="245.7" y="153.4">25</text>
<text x="245.7" y="156">26</text>
<text x="31.2" y="157.2">A26</text>
<text x="245.7" y="158.5">27</text>
<text x="245.7" y="161">28</text>
<text x="31.7" y="162.3">B1</text>
<text x="31.7" y="164.8">B2</text>
<text x="31.7" y="167.4">B3</text>
<text x="245.7" y="163.6">29</text>
<text x="245.7" y="166.1">30</text>
<text x="31.7" y="169.9">B4</text>
<text x="31.7" y="172.5">B5</text>
<text x="245.7" y="168.7">31</text>
<text x="245.7" y="171.2">32</text>
<text x="245.7" y="173.7">33</text>
<text x="31.7" y="175">B6</text>
<text x="31.7" y="177.5">B7</text>
<text x="245.7" y="176.3">34</text>
<text x="245.7" y="178.8">35</text>
<text x="31.1" y="185.2">B10</text>
<text x="31.7" y="180.1">B8</text>
<text x="31.7" y="182.6">B9</text>
<text x="31.1" y="187.7">B11</text>
<text x="31.1" y="190.2">B12</text>
<text x="246.3" y="186.4">1</text>
<text x="246.3" y="189">2</text>
<text x="246.3" y="191.5">3</text>
<text x="31.1" y="192.8">B13</text>
<text x="31.1" y="195.3">B14</text>
<text x="31.1" y="197.9">B15</text>
<text x="246.3" y="194.1">4</text>
<text x="246.3" y="196.6">5</text>
<text x="31.1" y="200.4">B16</text>
<text x="246.3" y="199.1">6</text>
<text x="246.3" y="201.7">7</text>
<text x="31.7" y="205.5">C1</text>
<text x="31.7" y="208">C2</text>
<text x="245.7" y="209.3">10</text>
<text x="246.3" y="204.2">8</text>
<text x="246.3" y="206.8">9</text>
<text x="31.7" y="210.6">C3</text>
<text x="31.7" y="213.1">C4</text>
<text x="31.7" y="215.6">C5</text>
<text x="245.7" y="211.8">11</text>
<text x="245.7" y="214.4">12</text>
<text x="31.7" y="218.2">C6</text>
<text x="31.7" y="220.7">C7</text>
<text x="245.7" y="216.9">13</text>
<text x="245.7" y="219.5">14</text>
<text x="245.7" y="222">15</text>
<text x="31.7" y="223.3">C8</text>
<text x="31.7" y="225.8">C9</text>
<text x="245.7" y="224.5">16</text>
<text x="245.7" y="227.1">17</text>
<text x="31.1" y="228.3">C10</text>
<text x="31.1" y="230.9">C11</text>
<text x="31.1" y="233.4">C12</text>
<text x="245.7" y="229.6">18</text>
<text x="245.7" y="232.2">19</text>
<text x="31.7" y="238.5">D1</text>
<text x="245.7" y="234.7">20</text>
<text x="245.7" y="237.2">21</text>
<text x="245.7" y="239.8">22</text>
<text x="31.7" y="241">D2</text>
<text x="31.7" y="243.6">D3</text>
<text x="245.7" y="242.3">23</text>
<text x="245.7" y="244.9">24</text>
<text x="31.7" y="246.1">D4</text>
<text x="31.7" y="248.7">D5</text>
<text x="31.7" y="251.2">D6</text>
<text x="245.7" y="247.4">25</text>
<text x="245.7" y="249.9">26</text>
<text x="31.7" y="253.7">D7</text>
<text x="31.7" y="256.3">D8</text>
<text x="245.7" y="252.5">27</text>
<text x="245.7" y="255">28</text>
<text x="245.7" y="257.6">29</text>
<text x="31.1" y="261.4">D10</text>
<text x="31.1" y="263.9">D11</text>
<text x="31.7" y="258.8">D9</text>
<text x="245.7" y="260.1">30</text>
<text x="245.7" y="262.6">31</text>
<text x="31.1" y="266.4">D12</text>
<text x="31.1" y="269">D13</text>
<text x="245.7" y="265.2">32</text>
<text x="245.7" y="267.7">33</text>
<text x="31.1" y="271.5">D14</text>
<text x="31.1" y="274.1">D15</text>
<text x="245.7" y="270.3">34</text>
<text x="245.7" y="272.8">35</text>
<text x="31.1" y="276.6">D16</text>
<text x="31.1" y="279.1">D17</text>
<text x="31.1" y="281.7">D18</text>
<text x="246.3" y="280.4">1</text>
<text x="31.1" y="284.2">D19</text>
<text x="31.1" y="286.8">D20</text>
<text x="246.3" y="283">2</text>
<text x="246.3" y="285.5">3</text>
<text x="31.1" y="289.3">D21</text>
<text x="31.1" y="291.8">D22</text>
<text x="246.3" y="288">4</text>
<text x="246.3" y="290.6">5</text>
<text x="246.3" y="293.1">6</text>
<text x="246.3" y="295.7">7</text>
<text x="246.3" y="298.2">8</text>
<text x="245.7" y="303.3">10</text>
<text x="245.7" y="305.8">11</text>
<text x="246.3" y="300.7">9</text>
<text x="245.7" y="308.4">12</text>
<text x="245.7" y="310.9">13</text>
<text x="245.7" y="313.4">14</text>
<text x="245.7" y="316">15</text>
<text x="245.7" y="318.5">16</text>
<text x="245.7" y="321.1">17</text>
<text x="245.7" y="326.1">19</text>
<text x="245.7" y="328.7">20</text>
<text x="245.7" y="331.2">21</text>
<text x="245.7" y="333.8">22</text>
<text x="245.7" y="336.3">23</text>
</g>
<text font-size="1.8" fill="#840084" x="125" y="33.9">DNP</text>
<g font-size="1.4" fill="#006464">
<text x="120.9" y="30.1">F1</text>
<text x="120.9" y="32.6">F2</text>
<text x="124.7" y="64.4">F3</text>
</g>
</svg>
